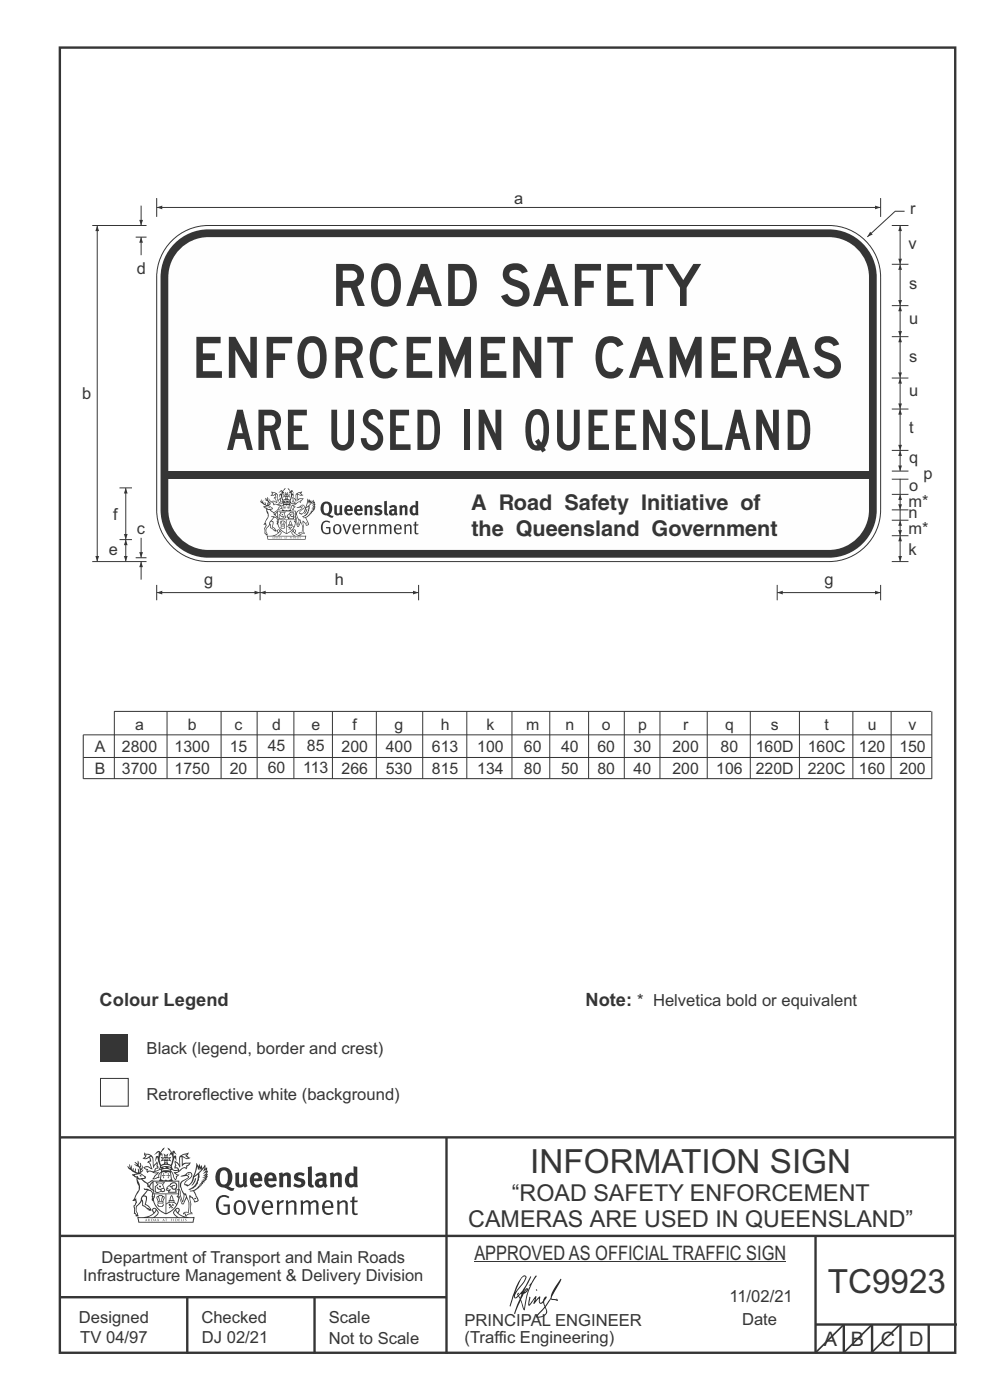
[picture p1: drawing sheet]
<svg xmlns="http://www.w3.org/2000/svg" width="210mm" height="297mm" viewBox="0 0 210 297" stroke-linecap="round" stroke-linejoin="round" font-family="sans-serif">
<path d="M12.7 10.1h189.9v276.9h-189.9z" fill="none" stroke="#373435" stroke-width=".51"/>
<path d="M21.3 219.4h5.9v5.9h-5.9z" fill-rule="evenodd" fill="#373435"/>
<path d="M21.3 228.8h5.9v5.9h-5.9z" fill-rule="evenodd" fill="#fefefe" stroke="#373435" stroke-width=".21"/>
<path d="M12.7 241.3h190M94.7 241.4v45.8M12.7 275.2h82M12.7 262.2h190.1M39.7 275.2v12M66.7 275.2v12M173 262.1v24.9M173 281h30M179 281v6M185 281v6M191 281v6M197 281v6" fill="none" stroke="#373435" stroke-width=".51"/>
<path d="M100.6 267.7h66.2" fill="none" stroke="#373435" stroke-width=".21"/>
<path d="M179 281l-6 6M185 281l-6 6" fill="none" stroke="#373435" stroke-width=".35"/>
<g fill="#373435">
<path d="M47 248.4a2.55 2.55 0 0 0 0 2.7l.3 .2a.81 .81 0 0 0 1-1v-.5a1.04 1.04 0 0 0-1.1-1.5zM46.3 248.1a1.82 1.82 0 0 1 2.1-.2 1.82 1.82 0 0 1 .9 1.8 2.29 2.29 0 0 1-.8 2l.7 .3h.5l-.2 .6a2.87 2.87 0 0 1-2-.7 2.12 2.12 0 0 1-1.7-3.1z" fill-rule="evenodd"/>
<path d="M49.9 248.9l.8-.2v2a.46 .46 0 0 0 .3 .6 .46 .46 0 0 0 .6-.3v-2.1l.7-.2v2.4l.2 .5-.5 .3-.3-.3a1.02 1.02 0 0 1-1.2 .3 1.02 1.02 0 0 1-.6-1.1z" fill-rule="evenodd"/>
<path d="M54 249.5l-.1 .5h.9a.49 .49 0 0 0-.2-.6 .49 .49 0 0 0-.6 .1zM53.4 249.1a1.34 1.34 0 0 1 1.6-.2 1.34 1.34 0 0 1 .6 1.5v.2h-1.7a.77 .77 0 0 0 .5 .8 .77 .77 0 0 0 .9-.4l.3 .5a1.59 1.59 0 0 1-2 .2 1.59 1.59 0 0 1-.5-2.1z" fill-rule="evenodd"/>
<path d="M57 249.5l-.1 .5h1a.49 .49 0 0 0-.2-.6 .49 .49 0 0 0-.7 .1zM56.4 249.1a1.34 1.34 0 0 1 1.6-.2 1.34 1.34 0 0 1 .7 1.5v.2h-1.8a.77 .77 0 0 0 .5 .8 .77 .77 0 0 0 .9-.4l.4 .5a1.59 1.59 0 0 1-2.1 .2 1.59 1.59 0 0 1-.5-2.1z" fill-rule="evenodd"/>
<path d="M59.2 248.9l.7-.2 .1 .4a.95 .95 0 0 1 1-.3 .95 .95 0 0 1 .7 .8v2.3h-.8v-2.3a.46 .46 0 0 0-.8 .1v2.2h-.8z" fill-rule="evenodd"/>
<path d="M62.6 249.1a1.75 1.75 0 0 1 2-.1l-.2 .5-.6-.2a.43 .43 0 0 0-.6 .3l.4 .3a1.04 1.04 0 0 1 1.2 1.1 1.04 1.04 0 0 1-1.4 1l-1.2-.4 .3-.6 1 .4 .4-.4a.88 .88 0 0 0-1-.5l-.4-.2-.1-.4z" fill-rule="evenodd"/>
<path d="M65.3 247.6l.8-.2 .1 3.8 .3 .2 .1 .4a.88 .88 0 0 1-1 0 .88 .88 0 0 1-.3-1z" fill-rule="evenodd"/>
<path d="M67.8 250.6a.43 .43 0 0 0-.1 .7 .43 .43 0 0 0 .7-.1v-.7zM66.8 249.1a1.7 1.7 0 0 1 2.4 .1v1.9l.3 .4-.4 .5-.5-.4a1.03 1.03 0 0 1-1.7-.1 1.03 1.03 0 0 1 .8-1.5h.7v-.4a.8 .8 0 0 0-1.2 .1z" fill-rule="evenodd"/>
<path d="M70 248.9l.7-.2 .1 .4a.95 .95 0 0 1 1-.3 .95 .95 0 0 1 .7 .8v2.3h-.8v-2.3a.46 .46 0 0 0-.8 .1v2.2h-.8z" fill-rule="evenodd"/>
<path d="M74.3 249.5a1.48 1.48 0 0 0 0 1.7h.5l.2-.1v-1.5l-.3-.2zM75 247.4l.8 .1 .1 4.4h-.7l-.1-.2a1.26 1.26 0 0 1-1.4 0 1.26 1.26 0 0 1-.5-1.3 1.29 1.29 0 0 1 .4-1.4 1.29 1.29 0 0 1 1.4-.1z" fill-rule="evenodd"/>
<path d="M46.4 253.9a1.72 1.72 0 0 1 2.3 0l-.3 .3a1.24 1.24 0 0 0-1.4-.2 1.24 1.24 0 0 0-.6 1.4 1.49 1.49 0 0 0 1.2 1.9l.7-.1v-1.3h-.8l-.1-.4h1.3v1.9a1.93 1.93 0 0 1-2.2 0 1.93 1.93 0 0 1-.7-2.2l.2-.8z" fill-rule="evenodd"/>
<path d="M50.4 255.1a1.65 1.65 0 0 0 .2 2.2 .99 .99 0 0 0 1-1.4 .78 .78 0 0 0-.4-.8 .78 .78 0 0 0-.8 0zM50 254.9a1.33 1.33 0 0 1 1.6-.1 1.33 1.33 0 0 1 .5 1.4 1.31 1.31 0 0 1-1.3 1.6 1.31 1.31 0 0 1-1.2-1.6v-.6z" fill-rule="evenodd"/>
<path d="M52.5 254.7l.4-.1 .9 2.6 .8-2.5h.5l-1.1 3h-.5z" fill-rule="evenodd"/>
<path d="M56.3 255.2l-.2 .7h1.3a.7 .7 0 0 0-.3-.8 .7 .7 0 0 0-.8 .1zM55.9 255a1.22 1.22 0 0 1 1.5-.2 1.22 1.22 0 0 1 .5 1.5h-1.8a.93 .93 0 0 0 .5 1 .93 .93 0 0 0 1.1-.2l.2 .3a1.43 1.43 0 0 1-1.8 .1 1.43 1.43 0 0 1-.6-1.7z" fill-rule="evenodd"/>
<path d="M58.7 254.7l.4-.1 .1 .5 .4-.4 .6-.1-.2 .5a.66 .66 0 0 0-.8 .7v1.9h-.4z" fill-rule="evenodd"/>
<path d="M60.6 254.7l.4-.1 .1 .5a.94 .94 0 0 1 1-.5 .94 .94 0 0 1 .8 .8v2.3h-.5l-.1-2.5a.81 .81 0 0 0-1.2 .3v2.2h-.4z" fill-rule="evenodd"/>
<path d="M63.7 254.7l.5-.1 .1 .5 .4-.3a.78 .78 0 0 1 1.1 .3 .9 .9 0 0 1 1-.5 .9 .9 0 0 1 .8 .8v2.3h-.5l-.1-2.5a.67 .67 0 0 0-1.1 .3v2.2h-.5v-2.4l-.4-.3-.7 .4v2.3h-.5z" fill-rule="evenodd"/>
<path d="M69 255.2l-.1 .7h1.3a.7 .7 0 0 0-.3-.8 .7 .7 0 0 0-.9 .1zM68.7 255a1.22 1.22 0 0 1 1.5-.2 1.22 1.22 0 0 1 .5 1.5h-1.8a.93 .93 0 0 0 .4 1 .93 .93 0 0 0 1.2-.2l.1 .3a1.44 1.44 0 0 1-1.7 .1 1.44 1.44 0 0 1-.6-1.7z" fill-rule="evenodd"/>
<path d="M71.4 254.7l.5-.1 .1 .5a.94 .94 0 0 1 1-.5 .94 .94 0 0 1 .8 .8v2.3h-.5l-.1-2.5a.81 .81 0 0 0-1.2 .3v2.2h-.4z" fill-rule="evenodd"/>
<path d="M74.7 253.9l.5-.1v.9h.7l-.1 .3h-.6v2.2l.1 .2h.5l.1 .3a.75 .75 0 0 1-1.2-.6v-2.1h-.4v-.3h.4z" fill-rule="evenodd"/>
<path d="M30.8 244.9l1.1 .3-.9 .5h-.4l.6-.5zM31.8 245.4h.2a2.44 2.44 0 0 1 .4 1.9l.1 .5 .7-1-.1 .6 .3 .3a.57 .57 0 0 0-.6 .7l-1-.1-.5 .2 .2-.5-.8-.3 .7-.1 .9 .5 .1-.1-.6-1.3-.2-.2h.5zM30.7 244.4l-.1 .5 .2 .4-.6 .4a1.04 1.04 0 0 0 1.4-.1l.2 .6-.3 .1-.2 .4a.94 .94 0 0 1 .8 1.1l-.2-.1a1.16 1.16 0 0 0-1.5-.1l.3 .4 .4 .2 .1 .5 .2 .1 .1-.2a.94 .94 0 0 1 1.1 .2l.8 .1-1.2 1.2a1.13 1.13 0 0 0 1.2-.2l.4-.1-.1-.4 .5-.8a.83 .83 0 0 0-.6 1.1l-.3-.1-.7 .4 1.1-1.4-.5 .1-.5-.1 1.3-.5-.1-.1-.9 .4v-.3l.2-.2 .3 .1 .1-.3-.2-.4v-.6l-.1-.4-.7 1v-.7a1.42 1.42 0 0 0-1.6-1.8z" fill-rule="evenodd"/>
<path d="M38.5 245.2l.5-.2 .7-.1-.6 .3 .8 .5h-.3zM38.3 245.5l.2-.1 .1 2a1.69 1.69 0 0 1 1.6-.6l-.8 .5 .1 .5a1.1 1.1 0 0 0-1.5 .6l-.1-.5-.2-.2h-.5l.3-.4-.3-.7a1.42 1.42 0 0 1 .8 1.1l.2-.1zM37.1 246.2l.1 1-.2 .3 .1 .4h.5l.1 .2a.96 .96 0 0 1-1.1-.1l-.1 .1a1.06 1.06 0 0 0 1.3 .2v.1a.72 .72 0 0 1-1 .2l.3 .5 .6 .2-.4 .2-.1 .6-.2-.3-.4-1.1-.4-.4 .4 .9a1.54 1.54 0 0 0 .7 1.2l.2-.3a.58 .58 0 0 1 .4-.8l.2-.1h-.3l-.5-.3 .9-.5a.93 .93 0 0 1 1.2-.5v.2l.2-.2 .1-.5a.99 .99 0 0 0 .7-.8l-1.3 .1-.3 .2-.1-1.4 .9 .4 .9-.3h-.4l-.5-.4 .4-.7-.6 .2a1.46 1.46 0 0 0-1.4 2.1v.4l-.2-.4z" fill-rule="evenodd"/>
<path d="M35.6 248.9l.2 .1-.1 .3 .4 .1h-.4v.6l-.1-.6h-.3l.3-.1z" fill-rule="evenodd"/>
<path d="M34.6 248.9l.2 .1v.3l.3 .1h-.3l-.1 .6v-.6h-.4l.4-.1z" fill-rule="evenodd"/>
<path d="M34.3 248.8a.57 .57 0 0 1 .9 .2 .57 .57 0 0 1 .9-.2l.2 1.4h-.2a.57 .57 0 0 1-.9 0 .69 .69 0 0 1-1.1 0zM34.2 248.1l-.3 2.1-.2 .4h3l-.2-.4-.3-2.1h-.2v.2l-.8-.1-.8 .1v-.2z" fill-rule="evenodd"/>
<path d="M34.2 252.4a.3 .3 0 0 0 .6 0 .3 .3 0 0 0-.6 0zM33.3 250.9l.3 .3-.3 .4a.79 .79 0 0 0 0 1.3l.8-.2-.1-.3a.55 .55 0 0 1-.7-.6l.1-.1 .2 .3 .3 .2 .8-.2-.4-.7 .4-.4-.7 .2zM33 250.7l1.1 .2 .9-.2-.4 .6 .4 1.2a.56 .56 0 0 1-.8 .3l-.2 .1a.73 .73 0 0 1-.9 .1 .73 .73 0 0 1-.3-1v-.4l.6-.4z" fill-rule="evenodd"/>
<path d="M35.6 251.8l.7-.4a.58 .58 0 0 1 1-.1 .58 .58 0 0 1-.4 .9l-.3-.3a.43 .43 0 0 1 .6-.4 .57 .57 0 0 0-.8 .2l-.2-.1-.3 .1 .4 .2a.55 .55 0 0 0 .9 .4v.5h-1.3l.3-.4-.1-.1-.6 .1 .2-.3-.2-.1zM35.4 251.8l-.1 .2a.39 .39 0 0 0 .2 .6h.3l-.2 .4h1.9l-.1-.8a.86 .86 0 0 0-.1-1.3 .86 .86 0 0 0-1.3 .4z" fill-rule="evenodd"/>
<path d="M36 254.8h.8v.2h-.8zM36.4 253.8l.2 .8h-.4zM36.4 253.5l-.3 .5-.1 .6h-.2v.4l-.7 .4 .2 .1a1.48 1.48 0 0 1 2.1 .2l.2-.1-.6-.5v-.5h-.2l-.1-.6z" fill-rule="evenodd"/>
<path d="M35.8 255.4l.4 .1 .1 .3 .3-.2-.2-.2a.38 .38 0 0 1 .5 .5l-.2-.2-.3 .2 .3 .2-.3 .3-.1-.4-.4 .4-.1-.2 .4-.3-.1-.1-.2 .1z" fill-rule="evenodd"/>
<path d="M34.5 254h.2v.2l-.2 .6h-.2zM33.6 255.3h.9v.2a.55 .55 0 0 1-.8 .4v-.2l-.2-.1zM33.4 254h.2l.2 .8h-.2zM33.6 255l.8-.1 .1 .2h-.8zM33.8 253.7h.5l-.2 1.1h-.1zM33.3 253.8l-.1 .3 .3 1.1a.48 .48 0 0 0-.1 .6 .48 .48 0 0 0 .5 .2h.5a.49 .49 0 0 0 .2-.8l.3-1.1-.1-.3a1.42 1.42 0 0 0-1.5 0z" fill-rule="evenodd"/>
<path d="M33.7 251.5l.4 .1 .1 .3h-.3z" fill-rule="evenodd"/>
<path d="M41.3 250.1l.3-.2-.2 .8-.6 .8h-.2l.5-.7z" fill-rule="evenodd"/>
<path d="M39.7 249l.3-.2 .5 .2a.88 .88 0 0 1-.6 1.1 1.22 1.22 0 0 0-.8 1.3l.5 .2a.72 .72 0 0 0 .9-.4l.5-.8 .2-.6 .8-.6v.2a2.85 2.85 0 0 1-2 2.9l.1 .1a2.13 2.13 0 0 0 1.9-1.5v-.3a2.01 2.01 0 0 0 .3-1.7l1.1-1.3-.4 1 .7-.5-.7 1 .8-.4-.8 .8 .7-.2-.9 .6 .8-.1-.8 .4h.7l-.8 .3 .3 .2h-.4l.2 .3h-.4l.2 .3h-.4l.1 .2h-.1a2.16 2.16 0 0 1-2 1.1l.1 .2 .4-.1a.76 .76 0 0 1 .7 .8l.5 1.2-.6 .2a1.45 1.45 0 0 0-1.1-1.3l.2 1.8-.1 1.8 .4 .3a1.07 1.07 0 0 0-1.2 .4v-.3l-.5-.2a.87 .87 0 0 1 1.1-.1v-.7a4.4 4.4 0 0 0-.6-3.1l-.1-.3h-.2a2.16 2.16 0 0 1-.7-2.2l.3-.4 1.2-.7a.55 .55 0 0 0-.4-.8zM37.8 252.4a.76 .76 0 0 1 .3 1.1l.6 1.6 .4-1.7 .2 .1a.61 .61 0 0 1-.1 .9l-.3 .8-.2 .1-.7-1.6-.3 .1a1.18 1.18 0 0 0 .1-1.4zM41.8 247.5l.2 .7 .3-.5v.6l.4-.5a1.9 1.9 0 0 1-1.2 1.4l-.3 .3zM38.2 249.6l1.4-.2 .2 .2v.3l-.5 .2a1.26 1.26 0 0 0-.9 1.9l.2 .7a1.84 1.84 0 0 1 .1 2.1l-.4-1.4a.96 .96 0 0 0-.4-1.2l-.4 .2a.78 .78 0 0 1 0 1.3l.1 .3h.4l.4 1.1a.38 .38 0 0 0 .2 .4 .38 .38 0 0 0 .4-.1l.6-1.2a2.94 2.94 0 0 1 .4 2.5l-.1 .4h-.8l-.3 .4v.2l.4-.1 .1 .4 .2 .1a1.02 1.02 0 0 1 1.3-.5v-.4l-.3-.1 .1-1.8-.3-1.3h.1a1.14 1.14 0 0 1 .8 1 .63 .63 0 0 0 .8-.2 .63 .63 0 0 0-.2-.9l-.6-1.2 .9-.6 .2-.4h.3l-.1-.2h.4l-.1-.3h.3l-.1-.3 .5-.1-.2-.2 .6-.4v-.2h-.2l.4-.5h-.3l.3-.5-.4 .1 .4-.5v-.3l-.3 .2 .2-.7-.1-.2-.4 .3v-.8l-.6 .8-.2-.8-.2 .5-.3-.7-.1 .6-.5-.8-.1 1.4-.6 1.8a1.81 1.81 0 0 1-1 1.5l-.6-.2a1.75 1.75 0 0 1 1.1-1.2 .75 .75 0 0 0 .1-1.3 .75 .75 0 0 0-1.2 .4z" fill-rule="evenodd"/>
<path d="M41.2 254.1h.3l.2 .2-.4 .1z" fill-rule="evenodd"/>
<path d="M29.4 258.4h11.6l-.1 .8h-11.4zM31.3 258.2l.5-.1a2.48 2.48 0 0 0 1.4-1.3l.3 .5-.5 .6-.5 .3zM32.5 256.6l.3-.2 .2 .1-.3 .7zM37.2 256.8a2.65 2.65 0 0 0 1.8 1.4h-1.1l-.5-.3-.5-.6zM37.4 256.5l.2-.1 .3 .2-.3 .6zM29.2 258.2l.1 1.2h11.8l.2-1.1-.2-.1a4.1 4.1 0 0 1-3.3-.9l.3-.4-.1-.6a1.06 1.06 0 0 0-1.3 1l.2 .4 .6 .5h-4.7l.3-.1a.84 .84 0 0 0 .6-.8 .84 .84 0 0 0-.5-.8l-.3-.2h-.5l-.1 .6 .3 .4a4.2 4.2 0 0 1-3.4 .9z" fill-rule="evenodd"/>
<path d="M31 258.7l.1 .2h-.2zM31 258.5l-.3 .6 .4-.2 .2 .2z" fill-rule="evenodd"/>
<path d="M31.3 258.6h.3v.4a.25 .25 0 0 0 .2-.1 .25 .25 0 0 0-.1-.3h.1a.29 .29 0 0 1 0 .4 .29 .29 0 0 1-.4 0 .29 .29 0 0 1 0-.4z" fill-rule="evenodd"/>
<path d="M32.2 258.6a.22 .22 0 0 1 .3 .2 .22 .22 0 0 1-.3 .2zM32 258.6l.1 .4a.33 .33 0 0 0 .4 0 .33 .33 0 0 0 0-.4 .33 .33 0 0 0-.5 0z" fill-rule="evenodd"/>
<path d="M32.9 258.7l.1 .2h-.2zM32.9 258.5l-.2 .6 .3-.2 .2 .2z" fill-rule="evenodd"/>
<path d="M33.3 258.6h.2l.1 .1 .2-.1-.2 .2 .2 .3-.3-.3-.1 .3h-.1l.2-.3z" fill-rule="evenodd"/>
<path d="M34.7 258.7l.1 .2h-.2zM34.7 258.5l-.3 .6 .4-.2 .2 .2z" fill-rule="evenodd"/>
<path d="M35 258.5h.5l-.2 .1v.5h-.2l.1-.5z" fill-rule="evenodd"/>
<path d="M36.2 258.6l.3-.1-.1 .1v.2h.1h-.1v.3h-.2z" fill-rule="evenodd"/>
<path d="M36.7 258.6h.2v.5h-.2z" fill-rule="evenodd"/>
<path d="M37.3 258.6a.22 .22 0 0 1 .3 .2 .22 .22 0 0 1-.3 .2zM37.1 258.6v.4a.33 .33 0 0 0 .5 0 .33 .33 0 0 0 0-.4 .33 .33 0 0 0-.5 0z" fill-rule="evenodd"/>
<path d="M37.8 258.6l.4-.1-.2 .1v.2h.1h-.1v.2l.2 .1h-.4z" fill-rule="evenodd"/>
<path d="M38.4 258.6h.2l-.1 .4 .2 .1h-.3z" fill-rule="evenodd"/>
<path d="M38.9 258.6h.2v.5h-.2z" fill-rule="evenodd"/>
<path d="M39.3 258.6h.2h-.1l.2 .3-.2 .2-.1-.1v-.1l.2 .1z" fill-rule="evenodd"/>
<path d="M34.2 247.4a1.51 1.51 0 0 1 2 .2 2.67 2.67 0 0 0-2.1 0zM35.7 247.6l.4 .1 .1 .3-.4-.1zM34.6 247.6h.5l.1 .2h-.4zM34 247.8l.3 .2h-.3zM34.9 246.9l.3-.2 .3 .2zM34.9 245.6l.2 .1v.3h-.2zM35 245.1l.2 .2 .2-.2-.1 .3h-.2zM35.1 246.3h.2l.1 .4-.2-.2-.2 .2zM35.3 245.7l.2-.1v.4h-.2zM34.4 245.7h.3l.1 .3-.4 .1 .2-.2zM35.7 245.7h.3l-.2 .2 .2 .2-.4-.1zM32.7 244.9l1-.5-.1 1-.2-.2-.3 .2-.3 1.1 .5-1 .3 .9a1.84 1.84 0 0 1 .2 1.7l.4 .1a2.48 2.48 0 0 1 2.2 0l.2-.2-.2-.7 .7-1.8 .4 .7-.2-1-.2-.1-.2 .3v-.9l.6 .4-.6-.8-.3 .1-.1 .4-.5-.9-.5-.3 .2 .5 .6 .5-.5 .8 .4-.4a2.06 2.06 0 0 1 0 2.3l-.5-.2-.2-.6 .1-.1 .8 .2-.4-.5 .4-.5-.7 .2-.2-.2 .2-.7-.5 .4-.5-.4 .2 .7-.2 .2-.7-.2 .4 .5-.4 .5 .8-.2 .1 .1-.2 .6-.5 .2a2.02 2.02 0 0 1 0-2.2l.3 .5-.1-.7-.3-.1 .8-1.2-.4 .3-.5 .8-.2-.3a.8 .8 0 0 0-.8 .5z" fill-rule="evenodd"/>
<path d="M29.2 250.1l.3 .1a.61 .61 0 0 1 .8 .4l.3 .2a.8 .8 0 0 1 .6 1l.4 .1 .5 .5a1 1 0 0 1 .5 1.1l-.1 .7v-.5h-.1a.96 .96 0 0 0-.8-1.3l-.2-.2h-.7l-.1-.1-.1 .1 .1 .3h.6l-1.2 1.3-.2 1-.4 .6a1.33 1.33 0 0 0-.5 1.8l.2 .5a1.26 1.26 0 0 1-.5-1.5l-.1-.3a1.56 1.56 0 0 0 .4-1.7l-.3 .2 .2-.5a3.2 3.2 0 0 0 .7-3zM30.4 253.9h.4a2.06 2.06 0 0 1-.1 1.6l.7 .5 .4 .4-.6-.1-.8-.6-.1-.9a.51 .51 0 0 1 .1-.9zM28.6 249.3a1.52 1.52 0 0 1 2.1 .5l-1.1 .2-.2-.1-.1-.4h-.5zM27.5 247v.8l-.3-.4h-.1a3.1 3.1 0 0 0 1.9 1.6l-1 .1 .5 .6 .5 .1 .1 1.1a1.84 1.84 0 0 1-.3 2.5l-.4 .9-.3 .4 .2 .1 .4-.1 .1 .4-.2 .5-.3 .2 .1 1.7h.2l.3 .5 .1 .1 .4-.1-.1-.5a1.3 1.3 0 0 1-.1-1.7l.9-1 .1 1.1 .6 .2 .5 .5 .1-.1 .2 .3h.5a1.85 1.85 0 0 0-1.2-1.4l.1-.3a1.39 1.39 0 0 0 0-1.4l-.5-.1 .5-.5a.66 .66 0 0 1 .9-.4 .66 .66 0 0 1 .3 .9l-.1 .4 .2-.1v.2l-.1 .3 .2 .5 .1-.3a2.24 2.24 0 0 0 .1-2.2 .73 .73 0 0 1-.7-.7 .73 .73 0 0 1 .6-.7v-.2a.94 .94 0 0 0-.9 .8 .48 .48 0 0 1-.1-.6 .48 .48 0 0 1 .5-.2l.5-.3a.51 .51 0 0 0-.8 .2l-.5 .2-1-.8h.6l.2-.5-1.2-.7 .5-.5v-.3l-.5 .4 .1-.2a.69 .69 0 0 0 .2-1v.4l-.2 .3v-1.1l-.3-.2 .1 .6-.1 .2-.4-1.3v.7l-.6-.4 .5 .7-.6-.2 .3 .3a1 1 0 0 1 .7 1.4l-.2-.8v.9l-.5-.2v-.8l-.2 .7-.2-.1-.1-.6-.2 .4-.2-.2 .1-.7-.2 .5z" fill-rule="evenodd"/>
<path d="M29.6 249.4l.2-.1 .3 .2z" fill-rule="evenodd"/>
<path d="M32.4 250.5h5.6v2l-.2-.1v-1.7h-5.2v2.5h5.2v-.8l.1 .2-.1 1.1v-.3h-2.5v4a4.1 4.1 0 0 0 2.6-3.6l.1-.1a4 4 0 0 1-2.8 3.9 4.2 4.2 0 0 1-2.8-4.7l.1 1.2 .1-.1a3.8 3.8 0 0 0 2.5 3.4v-4h-2.5l-.2-.9z" fill-rule="evenodd"/>
<circle cx="40" cy="249.1" r=".17"/>
</g>
<g fill="#252726">
<path d="M111.6 273.7l.2-.2-.5 .7zM110.4 274.5l.3 .1-.3 .7-.3-.4zM110.9 270.9l.5-.1a9.3 9.3 0 0 1-2 3.2l-.1 .2 1-2.5zM110.6 271a14.7 14.7 0 0 0-2.2 4.9l-.3 1.2 .1 .1 .8-2.4a.42 .42 0 0 0 .2 .7 .42 .42 0 0 0 .6-.3l.2-.2 .2 .6-1.1 3.1h.2l1.1-2.8 .6 1.9 .2 .2 .2-.5a13.5 13.5 0 0 1 2-6.2l.5-.5-.2-.2-1.6 2.1 .4-.1a14.9 14.9 0 0 0-1.3 5.1l-.4-1.2a1.39 1.39 0 0 1 .2-1.8l.1-.2a.92 .92 0 0 0 .8-1.2 .75 .75 0 0 0-.7 .7l-.2 .2 1.6-3.4h-.1l-.4 .7a10.5 10.5 0 0 1-2.2 3.2l.2-.4a.32 .32 0 0 0-.4 .2 .32 .32 0 0 0 .1 .4l-.5 .4a3.2 3.2 0 0 1 1.1-2.3l.5-.6a2.49 2.49 0 0 0 .7-1.6l-.3-.2z" fill-rule="evenodd"/>
<path d="M115.6 277.5a1.15 1.15 0 0 1 .1 1.3 1.15 1.15 0 0 1-1.2 .5h-.5zM112.3 275.1l-.3 1.7 .3 .2 1.2-1.5-.3 1.1 1.1-1.2a.94 .94 0 0 0 .4 1.2l.5-.3 .3 .9-1.2 1.3a.98 .98 0 0 0-.5 1 1.9 1.9 0 0 0 2.3-1.3l-.1-.3a1.02 1.02 0 0 1 .3-1.4l.5-.9 1.5 .3-.2-.5v.3l-1.1-.2v-.2l2-3.6 .1-.3-.1-.1-1.8 2.7a6.6 6.6 0 0 1-1.5 3l-.2-.2a1.01 1.01 0 0 1 .4-1.4l.1-.2-.3-.2-.3 .5-.2 .5-.5 .4-.2-.4 .1-.9-.2-.1-.8 .9 .2-.9h-.1l-1.4 1.7 .2-1.4v-.1z" fill-rule="evenodd"/>
<path d="M113.7 273.5l.3 .3h-.3z" fill-rule="evenodd"/>
</g>
<path d="M190.9 281l-6 6" fill="none" stroke="#373435" stroke-width=".35"/>
<path d="M189.2 47.8h3.5M189.2 99.9h3.5M189.2 95.6h3.5M189.2 80.2h3.5M189.2 86.8h3.5M189.2 119.1h3.5M189.2 113.7h3.5M189.2 110.4h3.5M189.2 108.2h3.5M189.2 104.9h3.5M189.2 101.7h3.5M190.9 113.7v5.4" fill="none" stroke="#373435" stroke-width=".21"/>
<g fill="#373435">
<path d="M190.9 113.7l.4 1.1h-.8z"/>
<path d="M190.5 118h.8l-.4 1.1z"/>
</g>
<path d="M190.9 110.4v3.3" fill="none" stroke="#373435" stroke-width=".21"/>
<g fill="#373435">
<path d="M190.9 110.4l.4 1.1h-.8z"/>
<path d="M190.5 112.5h.8l-.4 1.2z"/>
</g>
<path d="M190.9 104.9v3.3" fill="none" stroke="#373435" stroke-width=".21"/>
<g fill="#373435">
<path d="M190.9 104.9l.4 1.2h-.8z"/>
<path d="M190.5 107h.8l-.4 1.2z"/>
</g>
<path d="M190.9 95.6v4.3" fill="none" stroke="#373435" stroke-width=".21"/>
<g fill="#373435">
<path d="M190.9 95.6l.4 1.1h-.8z"/>
<path d="M190.5 98.8h.8l-.4 1.1z"/>
</g>
<path d="M190.9 86.8v8.8" fill="none" stroke="#373435" stroke-width=".21"/>
<g fill="#373435">
<path d="M190.9 86.8l.4 1.2h-.8z"/>
<path d="M190.5 94.4h.8l-.4 1.2z"/>
</g>
<path d="M190.9 71.4v8.8" fill="none" stroke="#373435" stroke-width=".21"/>
<g fill="#373435">
<path d="M190.9 71.4l.4 1.2h-.8z"/>
<path d="M190.5 79h.8l-.4 1.2z"/>
</g>
<path d="M190.9 80.2v6.6" fill="none" stroke="#373435" stroke-width=".21"/>
<g fill="#373435">
<path d="M190.9 80.2l.4 1.2h-.8z"/>
<path d="M190.5 85.6h.8l-.4 1.2z"/>
</g>
<path d="M190.9 47.8v8.3" fill="none" stroke="#373435" stroke-width=".21"/>
<g fill="#373435">
<path d="M190.9 47.8l.4 1.2h-.8z"/>
<path d="M190.5 54.9h.8l-.4 1.2z"/>
</g>
<path d="M19.6 47.8h11.5M28.8 50.3h2.3M29.9 50.3v3.8M186.8 42v4M19.6 119.1h11.5M25.4 114.5h2.6M25.4 103.5h2.6M190.9 101.6v3.3M190.9 108.2v2.2M33.2 124.1v3.2M55.2 124.1v3.2M88.8 124.1v3.2" fill="none" stroke="#373435" stroke-width=".21"/>
<path d="M29.9 50.3l.4 1.2h-.8z" fill="#373435"/>
<path d="M26.7 114.5v4.6" fill="none" stroke="#373435" stroke-width=".21"/>
<g fill="#373435">
<path d="M26.7 114.5l.4 1.2h-.8z"/>
<path d="M26.3 118h.8l-.4 1.1z"/>
</g>
<path d="M26.7 103.5v11" fill="none" stroke="#373435" stroke-width=".21"/>
<g fill="#373435">
<path d="M26.7 103.5l.4 1.2h-.8z"/>
<path d="M26.3 113.3h.8l-.4 1.2z"/>
</g>
<path d="M20.6 47.8v71.3" fill="none" stroke="#373435" stroke-width=".21"/>
<g fill="#373435">
<path d="M20.6 47.8l.4 1.2h-.8z"/>
<path d="M20.2 118h.8l-.4 1.1z"/>
</g>
<path d="M33.2 125.7h22" fill="none" stroke="#373435" stroke-width=".21"/>
<g fill="#373435">
<path d="M54 125.3l1.2 .4-1.2 .4z"/>
<path d="M33.2 125.7l1.2-.4v.8z"/>
</g>
<path d="M55.2 125.7h33.6" fill="none" stroke="#373435" stroke-width=".21"/>
<g fill="#373435">
<path d="M87.6 125.3l1.2 .4-1.2 .4z"/>
<path d="M55.2 125.7l1.2-.4v.8z"/>
</g>
<path d="M191.9 44.8h-2l-5.9 5.5" fill="none" stroke="#373435" stroke-width=".21"/>
<path d="M184.6 49.2l.5 .5-1.1 .6z" fill="#373435"/>
<path d="M29.9 43.6v4.2" fill="none" stroke="#373435" stroke-width=".21"/>
<path d="M29.5 46.7h.8l-.4 1.1z" fill="#373435"/>
<path d="M28.8 118.3h2.3M29.9 119.1v3.9" fill="none" stroke="#373435" stroke-width=".21"/>
<path d="M29.9 119.1l.4 1.2h-.8z" fill="#373435"/>
<path d="M29.9 114.1v4.2" fill="none" stroke="#373435" stroke-width=".21"/>
<path d="M29.5 117.1h.8l-.4 1.2z" fill="#373435"/>
<path d="M164.9 124.1v3.2M164.9 125.7h21.9M186.8 124.1v3.2" fill="none" stroke="#373435" stroke-width=".21"/>
<g fill="#373435">
<path d="M185.6 125.3l1.2 .4-1.2 .4z"/>
<path d="M164.9 125.7l1.1-.4v.8z"/>
</g>
<path d="M190.9 56.1v8.7M189.2 71.4h3.5M189.2 64.8h3.5" fill="none" stroke="#373435" stroke-width=".21"/>
<g fill="#373435">
<path d="M190.9 56.1l.4 1.1h-.8z"/>
<path d="M190.5 63.7h.8l-.4 1.1z"/>
</g>
<path d="M190.9 64.8v6.6" fill="none" stroke="#373435" stroke-width=".21"/>
<g fill="#373435">
<path d="M190.9 64.8l.4 1.2h-.8z"/>
<path d="M190.5 70.2h.8l-.4 1.2z"/>
</g>
<path d="M189.2 56.1h3.5" fill="none" stroke="#373435" stroke-width=".21"/>
<path d="M37.5 51.2a10.1 10.1 0 0 1 6.7-2.5h131.6a10.2 10.2 0 0 1 10.2 10.1v49.4a10.2 10.2 0 0 1-10.2 10.1h-131.6a10.2 10.2 0 0 1-10.1-10.1v-49.4a10.1 10.1 0 0 1 3.4-7.6z" fill-rule="evenodd" fill="#373435"/>
<path d="M36.5 51.1a10.9 10.9 0 0 1 7.7-3.3h131.6a11 11 0 0 1 11 11v49.4a11 11 0 0 1-11 10.9h-131.6a11 11 0 0 1-11-10.9v-49.4a10.9 10.9 0 0 1 3.3-7.7z" fill="none" stroke="#373435" stroke-width=".21"/>
<path d="M38.2 52.8a8.5 8.5 0 0 1 6-2.5h131.6a8.5 8.5 0 0 1 8.5 8.5v49.4a8.5 8.5 0 0 1-8.5 8.5h-131.6a8.5 8.5 0 0 1-8.5-8.5v-49.4a8.5 8.5 0 0 1 2.5-6z" fill-rule="evenodd" fill="#fefefe"/>
<path d="M35.3 99.9h149.4v1.7h-149.4z" fill-rule="evenodd" fill="#373435"/>
<path d="M33.2 42v4M33.2 44h153.6" fill="none" stroke="#373435" stroke-width=".21"/>
<g fill="#373435">
<path d="M185.6 43.6l1.2 .4-1.2 .4z"/>
<path d="M33.2 44l1.2-.4v.8z"/>
<path d="M68.9 107a1.58 1.58 0 0 0 .1 1.9l.5-.1a1.59 1.59 0 0 0 0-1.9zM68.4 106.7a1.31 1.31 0 0 1 1.6 0 1.31 1.31 0 0 1 .4 1.6l-.5 .9 .9 .2-.2 .4h-.4l-.7-.4a1.58 1.58 0 0 1-1.5-.9 1.58 1.58 0 0 1 .4-1.8z" fill-rule="evenodd"/>
<path d="M70.9 107.2l.6-.1v1.6l.2 .2 .3-.2v-1.5l.6-.1 .1 2-.4 .3-.2-.2a.71 .71 0 0 1-.8 .1 .71 .71 0 0 1-.4-.7z" fill-rule="evenodd"/>
<path d="M73.8 107.6l-.2 .4h.7l-.2-.4zM73.3 107.4a.94 .94 0 0 1 1.2-.1 .94 .94 0 0 1 .3 1.1h-1.2l.1 .3a.59 .59 0 0 0 .9 0l.2 .4a1.12 1.12 0 0 1-1.6-.1 1.12 1.12 0 0 1 .1-1.6z" fill-rule="evenodd"/>
<path d="M75.9 107.6l-.2 .4h.7l-.2-.4zM75.4 107.4a.94 .94 0 0 1 1.2-.1 .94 .94 0 0 1 .3 1.1h-1.2l.1 .3a.59 .59 0 0 0 .9 0l.2 .4a1.12 1.12 0 0 1-1.6-.1 1.12 1.12 0 0 1 .1-1.6z" fill-rule="evenodd"/>
<path d="M77.3 107.3l.4-.2 .1 .3a.66 .66 0 0 1 .7-.2 .66 .66 0 0 1 .5 .6v1.5h-.5l-.1-1.6-.1-.1-.4 .2v1.5h-.6z" fill-rule="evenodd"/>
<path d="M79.7 107.3l.6-.2 .7 .2-.2 .4-.7-.1v.3a.78 .78 0 0 1 .9 .3 .78 .78 0 0 1-.1 1l-.7 .2-.9-.3 .2-.4 .7 .3 .3-.2v-.2a1.06 1.06 0 0 1-1.1-.8z" fill-rule="evenodd"/>
<path d="M81.5 106.4l.5-.2 .1 2.6 .3 .5a.6 .6 0 0 1-.7-.1 .6 .6 0 0 1-.2-.6z" fill-rule="evenodd"/>
<path d="M83.1 108.5l.1 .4 .4-.1v-.4zM82.5 107.4a1.08 1.08 0 0 1 1.7 .2v1.2l.2 .3-.3 .3-.3-.2a.7 .7 0 0 1-1.2-.1 .7 .7 0 0 1 .5-1.1h.5v-.3l-.2-.1-.6 .2z" fill-rule="evenodd"/>
<path d="M84.7 107.3l.5-.2 .1 .3a.66 .66 0 0 1 .7-.2 .66 .66 0 0 1 .4 .6v1.5h-.5v-1.6l-.2-.1-.4 .2v1.5h-.5z" fill-rule="evenodd"/>
<path d="M87.7 107.7l-.2 .9 .4 .3 .3-.2v-1zM88.1 106.2l.6 .1 .1 3h-.5l-.1-.1a.94 .94 0 0 1-1.1-.1 .94 .94 0 0 1-.2-1.2 .83 .83 0 0 1 1.3-.6z" fill-rule="evenodd"/>
<path d="M68.5 110.7l.5-.2h.5l.5 .2-.1 .2a.9 .9 0 0 0-1.1 0 .9 .9 0 0 0-.4 1 .92 .92 0 0 0 .4 1 .92 .92 0 0 0 1 .1v-.9h-.6l-.1-.3h1v1.3a1.34 1.34 0 0 1-1.6 0 1.34 1.34 0 0 1-.4-1.6z" fill-rule="evenodd"/>
<path d="M71.2 111.6a1 1 0 0 0 .4 1.5 .91 .91 0 0 0 .5-.8 .91 .91 0 0 0-.6-.9zM70.9 111.5a.91 .91 0 0 1 1.1-.2 .91 .91 0 0 1 .4 1 .9 .9 0 0 1-.9 1.1 .9 .9 0 0 1-.8-1.1z" fill-rule="evenodd"/>
<path d="M72.7 111.3l.3-.1 .6 1.8 .5-1.8h.4l-.8 2.1h-.3z" fill-rule="evenodd"/>
<path d="M75.4 111.5l-.3 .6h1l-.2-.6zM75 111.5a.84 .84 0 0 1 1.1-.2 .84 .84 0 0 1 .3 1h-1.3a.64 .64 0 0 0 .4 .7 .64 .64 0 0 0 .7-.1l.2 .2a1.03 1.03 0 0 1-1.4 0 1.03 1.03 0 0 1-.1-1.4z" fill-rule="evenodd"/>
<path d="M76.9 111.3l.3-.1 .1 .3 .4-.3h.3l-.1 .4-.6 .2v1.5h-.3z" fill-rule="evenodd"/>
<path d="M78.2 111.3l.3-.1 .1 .3a.64 .64 0 0 1 .7-.3 .64 .64 0 0 1 .5 .5v1.6h-.3v-1.6l-.3-.2-.6 .3v1.5h-.3z" fill-rule="evenodd"/>
<path d="M80.4 111.3l.3-.1 .1 .3 .1-.1a.56 .56 0 0 1 1 .1 .62 .62 0 0 1 .6-.3 .62 .62 0 0 1 .5 .5v1.6h-.3v-1.5l-.3-.3-.5 .3v1.5h-.3v-1.6l-.3-.2-.5 .3v1.5h-.3z" fill-rule="evenodd"/>
<path d="M84.1 111.5l-.2 .6h1l-.2-.6zM83.8 111.5a.84 .84 0 0 1 1.1-.2 .84 .84 0 0 1 .3 1h-1.3a.64 .64 0 0 0 .4 .7 .64 .64 0 0 0 .7-.1l.2 .2a1.03 1.03 0 0 1-1.4 0 1.03 1.03 0 0 1-.1-1.4z" fill-rule="evenodd"/>
<path d="M85.7 111.3l.3-.1 .1 .3a.64 .64 0 0 1 .7-.3 .64 .64 0 0 1 .5 .5v1.6h-.3v-1.6l-.3-.2-.6 .3v1.5h-.3z" fill-rule="evenodd"/>
<path d="M88 110.7l.3-.1v.6h.5l-.1 .3h-.4v1.5l.4 .1 .1 .2h-.2h-.5l-.1-.2-.1-1.6h-.2v-.3h.2z" fill-rule="evenodd"/>
<path d="M57.7 104.5l.8 .2-.9 .4 .4-.4zM58.4 104.9h.2l.2 .2 .2 1.4 .4-.7v.4l.1 .2-.2 .1-.2 .5-.7-.1-.3 .1 .1-.4-.5-.1 .4-.1 .7 .3-.5-1.1h.3zM57.7 104.2l-.1 .2 .2 .4-.5 .3a.72 .72 0 0 0 1-.1l.1 .4-.2 .1-.1 .3h.2l.3 .7-.5-.3-.6 .2 .1 .2a.4 .4 0 0 1 .4 .5l.2 .1 .2-.2 .6 .2h.5l-.8 .9h.4l.7-.2v-.3l.3-.5a.57 .57 0 0 0-.4 .7h-.2l-.5 .2 .8-.9h-.8l.9-.4-.7 .2 .1-.3h.3l.1-.2-.1-.5-.2-.4-.4 .7v-.5a1.1 1.1 0 0 0-1.3-1.4z" fill-rule="evenodd"/>
<path d="M63.1 104.8l.8-.3-.4 .2 .5 .4zM62.9 104.9h.2l.1 1.4a.92 .92 0 0 1 1-.5l-.5 .4v.3l-.3-.1-.7 .5-.2-.5h-.3l.1-.3-.1-.4 .3 .2 .2 .5 .2-.1zM62.1 105.4v1.2h.3l.1 .1h-.8l.4 .2h.5l-.3 .2h-.4l.6 .5h-.3v.5l-.4-.8-.4-.4 .8 1.4 .2-.5 .3-.4-.5-.1 1.2-.8 .3 .2 .1-.1 .1-.3 .4-.4 .1-.2-1.2 .2v-1l.5 .3 .7-.2-.6-.3 .3-.5-.3 .1a1.04 1.04 0 0 0-1.1 1.4v.4z" fill-rule="evenodd"/>
<path d="M61.1 107.3h.1l-.1 .3h.3h-.3v.4v-.4h-.2h.2z" fill-rule="evenodd"/>
<path d="M60.4 107.3h.1v.3h.2h-.2l-.1 .4v-.4h-.2h.2z" fill-rule="evenodd"/>
<path d="M60.2 107.2l.4-.1 .2 .2 .1-.2 .5 .1 .1 .9-.4 .2-.3-.2-.3 .2-.5-.2zM60.1 106.7l-.3 1.7h2l-.3-1.7h-.2l.1 .2h-1.2v-.2z" fill-rule="evenodd"/>
<path d="M60.1 109.6l.1 .3 .3-.1-.1-.3zM59.5 108.7l.2 .2-.4 .3v.7l.3 .1 .4-.1-.6-.6 .1-.1 .4 .3 .5-.1-.2-.5 .3-.2zM59.2 108.5l.7 .1 .7-.1-.3 .4 .2 .4a.38 .38 0 0 1 .1 .6 .38 .38 0 0 1-.5 .1l-.7 .1-.2-.1v-.9l.3-.2z" fill-rule="evenodd"/>
<path d="M61.1 109.2l.4-.2a.38 .38 0 0 1 .5-.3 .38 .38 0 0 1 .3 .5 .38 .38 0 0 1-.5 .2v-.2l.3-.1-.1-.1-.7 .2 .3 .1 .1 .3h.5v.4h-.9l.2-.3-.1-.1-.4 .1 .2-.2-.2-.1zM61 109.1l-.2 .6 .4 .1-.1 .3h1.2v-.6a.58 .58 0 0 0-.1-.9 .58 .58 0 0 0-.8 .3z" fill-rule="evenodd"/>
<path d="M61.3 111.3h.6v.2l-.6-.1zM61.6 110.6l.2 .6h-.4zM61.6 110.4l-.3 .8h-.1v.3l-.5 .2 .1 .1 .2-.1a.99 .99 0 0 1 1.3 .2l.1-.1-.4-.3v-.3h-.1z" fill-rule="evenodd"/>
<path d="M61.2 111.7l.3 .1v.2l.2-.2-.1-.1 .3 .1v.3l-.1-.2-.2 .2 .2 .1-.2 .2-.1-.2-.2 .2-.1-.1 .3-.2h-.2z" fill-rule="evenodd"/>
<path d="M60.3 110.8l.1 .1-.1 .4h-.2zM59.7 111.6l.4 .1a.2 .2 0 0 1 .2 .2 .2 .2 0 0 1-.2 .2l-.4-.1-.1-.1zM59.5 110.8h.2l.1 .5h-.1zM59.7 111.4l.6 .1zM59.8 110.6h.4l-.2 .7h-.1zM59.4 110.7l.2 .8a.52 .52 0 0 0 .2 .7 .52 .52 0 0 0 .7-.2l-.1-.6 .2-.5a.52 .52 0 0 0-.4-.4 .52 .52 0 0 0-.5 .1z" fill-rule="evenodd"/>
<path d="M59.7 109.1h.3l.1 .2h-.3z" fill-rule="evenodd"/>
<path d="M65 108.1l.2-.2-.2 .7-.4 .4h-.1z" fill-rule="evenodd"/>
<path d="M63.9 107.3h.5a.62 .62 0 0 1-.5 .9l-.4 .5v.3l.4 .2 .1-.1a1.51 1.51 0 0 0 .9-1.2l.5-.4v.2a1.99 1.99 0 0 1-1.3 1.9 1.28 1.28 0 0 0 1.4-.9l.1-.5a1.97 1.97 0 0 1 .8-1.8l-.3 .7 .5-.4-.5 .7 .6-.3-.6 .6 .5-.1-.6 .4 .6-.1-.6 .3h.5l-.6 .2 .2 .1h-.2l.1 .2h-.2l.1 .2h-.3l.1 .2h-.1a1.45 1.45 0 0 1-1.4 .7l.4 .1a.91 .91 0 0 1 .6 .9l.2 .4-.4 .2-.3-.7-.5-.2 .1 1.2v1.3l.2 .1h-.4l-.4 .3v-.2l-.3-.1h.7a3.3 3.3 0 0 0-.9-3.4l-.1-.3a.89 .89 0 0 1 .7-1.3l.4-.3zM62.6 109.7l.2 .2v.5l.4 1.1 .3-1.1h.1a.49 .49 0 0 1-.1 .8l-.2 .4h-.2l-.4-1.1-.2 .2 .2-.6zM65.3 106.3l.2 .5 .1-.3 .1 .4 .2-.4v.3l-1 .9zM62.9 107.7l.9-.1 .2 .2-.3 .3a1.03 1.03 0 0 0-.7 1.6l.3 .6-.1 1-.3-1.6-.3-.2-.2 .2 .2 .4-.3 .5 .1 .2h.3l.4 .9h.3l.4-.8a2.27 2.27 0 0 1 .2 2h-.4l-.3 .2v.2h.3l.2 .3a.73 .73 0 0 1 .8-.3v-.2a.59 .59 0 0 1-.2-.8l-.1-1.5h.3l.1 .2a.49 .49 0 0 0 .7 .4l.1-.4-.6-1.1 .7-.5 .2-.4h.2v-.1l.2-.1-.1-.2h.4l-.2-.2 .5-.4h-.2l.3-.3h-.2l.2-.4-.3 .1 .3-.5-.2 .1 .1-.5v-.1l-.3 .2v-.6l-.4 .6-.2-.5-.1 .3-.2-.5-.1 .4-.3-.6-.2 1.2-.3 .8a1.13 1.13 0 0 1-.8 1.2h-.3v-.2l.6-.6a.6 .6 0 0 0 .2-1h-.5l-.3 .3z" fill-rule="evenodd"/>
<path d="M64.9 110.9l.3 .1h-.3z" fill-rule="evenodd"/>
<path d="M56.8 113.8h8l-.1 .5h-7.8zM58.1 113.7a1.93 1.93 0 0 0 1.3-1l.2 .4-.3 .3-.4 .3zM58.9 112.5h.3l-.1 .4zM62.2 112.7a1.93 1.93 0 0 0 1.2 1h-.8l-.4-.3-.2-.3zM62.3 112.5h.3l-.1 .4zM56.6 113.6l.1 .9h8.1l.1-.8-.1-.1a2.78 2.78 0 0 1-2.2-.5l.2-.4-.2-.4a.69 .69 0 0 0-.8 .6 .69 .69 0 0 0 .6 .8h-3.2a.64 .64 0 0 0 .5-.8 .64 .64 0 0 0-.9-.4l.2 .6a2.9 2.9 0 0 1-2.4 .5z" fill-rule="evenodd"/>
<path d="M57.9 114v.1h-.1zM57.9 113.9l-.2 .3h.4z" fill-rule="evenodd"/>
<path d="M58.1 113.9h.2v.3l.2-.3a.2 .2 0 0 1 0 .3 .2 .2 0 0 1-.3 0 .2 .2 0 0 1 0-.3z" fill-rule="evenodd"/>
<path d="M58.7 113.9l.2 .1-.1 .2h-.1zM58.6 113.9v.3a.22 .22 0 0 0 .3 0 .22 .22 0 0 0 0-.3 .22 .22 0 0 0-.3 0z" fill-rule="evenodd"/>
<path d="M59.2 114l.1 .1h-.1zM59.2 113.9l-.2 .3h.4z" fill-rule="evenodd"/>
<path d="M59.5 113.9l.1 .1 .2-.1-.1 .2 .1 .1-.2-.1-.1 .1 .1-.1z" fill-rule="evenodd"/>
<path d="M60.4 114l.1 .1h-.1zM60.4 113.9l-.2 .3h.4z" fill-rule="evenodd"/>
<path d="M60.7 113.9h.3h-.2l.1 .3h-.2l.1-.3z" fill-rule="evenodd"/>
<path d="M61.5 113.9h.2h-.1v.3h-.1z" fill-rule="evenodd"/>
<path d="M61.8 113.9h.2v.3h-.2z" fill-rule="evenodd"/>
<path d="M62.2 113.9l.2 .1-.1 .2h-.1zM62.1 113.9v.3a.22 .22 0 0 0 .3 0 .22 .22 0 0 0 0-.3 .22 .22 0 0 0-.3 0z" fill-rule="evenodd"/>
<path d="M62.6 113.9h.2h-.1l.1 .4-.2-.1z" fill-rule="evenodd"/>
<path d="M63 113.9h.1v.3h.1h-.2z" fill-rule="evenodd"/>
<path d="M63.3 113.9h.1v.3h-.1z" fill-rule="evenodd"/>
<path d="M63.6 113.9h.2l-.2 .1 .1 .3z" fill-rule="evenodd"/>
<path d="M60.1 106.2a1.01 1.01 0 0 1 1.4 .2l-.7-.2-.7 .2zM61.1 106.4l.3 .1 .1 .1zM60.4 106.4l.3-.1 .1 .2zM60 106.5l.1 .1-.1 .1zM60.6 105.9l.2-.2 .2 .2zM60.6 105h.1v.3h-.1zM60.6 104.6l.2 .2 .1-.2v.3h-.2zM60.7 105.5h.2v.2l-.1-.1-.2 .1zM60.8 105h.2v.3h-.2zM60.2 105l.3 .3-.3 .1 .2-.2zM61.1 105.1l.2-.1-.1 .2 .1 .2-.2-.1zM59.1 104.5l.6-.3v.6h-.4l-.2 .8 .4-.7 .4 1.3-.1 .5 .3 .1a1.86 1.86 0 0 1 1.5 0l.2-.2-.2-.4 .5-1.2 .3 .4-.2-.7-.3 .1v-.6l.5 .3-.4-.5h-.2l-.1 .3-.4-.6-.3-.2 .5 .7-.3 .5 .3-.2a1.31 1.31 0 0 1 0 1.5l-.4-.1-.1-.4h.6l-.3-.3 .3-.4-.5 .2-.1-.1 .1-.5-.3 .2-.4-.2 .2 .5-.2 .1-.4-.2 .2 .4-.2 .3h.6l-.1 .4-.4 .1a1.33 1.33 0 0 1 0-1.5l.2 .4-.1-.5-.2-.1 .6-.8-.3 .2-.4 .5-.2-.2z" fill-rule="evenodd"/>
<path d="M56.7 108.1a2.18 2.18 0 0 1 1.4 1v.2a1.29 1.29 0 0 1 .9 1.2l-.1 .4v-.3a1.02 1.02 0 0 0-1.4-1.1l.1 .2h.4a3.4 3.4 0 0 0-1.1 1.9 1.24 1.24 0 0 0-.3 1.7h-.1a.72 .72 0 0 1-.2-.9l-.1-.3a1.07 1.07 0 0 0 .2-1.2l-.1 .1 .1-.4a1.96 1.96 0 0 0 .3-2.5zM57.5 110.7h.2a.74 .74 0 0 1 0 1l.1 .2a.54 .54 0 0 1 .5 .6l-.2-.2a.84 .84 0 0 1-.7-1l-.1-.2zM56.2 107.5a.96 .96 0 0 1 1.5 .5h-.8l-.2-.4-.3 .1zM55.2 106.2a1.69 1.69 0 0 0 1.3 1.1l-.7 .1 .4 .4 .3 .1v.6a1.5 1.5 0 0 1-.2 2l-.4 .7h.4l.1 .3-.4 .5 .1 1.2h.2l.1 .4 .4-.1-.1-.2a1.2 1.2 0 0 1 .4-1.7l.1-.3 .1 .1a1.05 1.05 0 0 0 .8 1.1l.3 .2 .3-.1-.3-.5-.6-.3 .2-1.2-.4-.1 .5-.7 .4 .1 .2 .3v.8l.1 .4a1.4 1.4 0 0 0 0-1.8l-.2-.2a.52 .52 0 0 1 .3-.7v-.2l-.2 .1-.4 .5a.47 .47 0 0 1 .1-.5 .47 .47 0 0 1 .5-.2l-.1-.1a.89 .89 0 0 1-1.5-.2h.5l.1-.4-.8-.4 .3-.5v-.1l-.3 .3 .3-.8-.1-.1-.2 .5 .1-.6-.2-.3-.1 .6-.2-.9v.5l-.5-.3 .4 .5-.4-.1a1.12 1.12 0 0 1 .7 1.2l-.2-.6v.6l-.3-.2v-.5l-.2 .5-.2-.5-.1 .3-.1-.7-.1 .4-.2-.6v.6z" fill-rule="evenodd"/>
<path d="M56.9 107.6l.2-.1 .2 .2z" fill-rule="evenodd"/>
<path d="M58.8 108.3h3.9v1.5l-.1-.1v-1.2h-3.6v1.7h3.6v-.5l.1 .1-.1 .8v-.3h-1.8v2.8a2.82 2.82 0 0 0 1.9-2.5 2.77 2.77 0 0 1-1.9 2.7 2.88 2.88 0 0 1-2-3.3l.2 .8a2.61 2.61 0 0 0 1.7 2.3v-2.8h-1.7l-.2-.5z" fill-rule="evenodd"/>
<circle cx="64.1" cy="107.4" r=".11"/>
</g>
<g fill="none" stroke="#373435" stroke-width=".21">
<path d="M24.2 150.9h173.4M24.3 150.9v14.3M35.4 150.9v14.3M46.9 150.9v14.3M54.5 150.9v14.3M62.3 150.9v14.3M70.5 150.9v14.3M79.8 150.9v14.3M89.7 150.9v14.3M99 150.9v14.3M108.6 150.9v14.3M116.6 150.9v14.3"/>
<path d="M124.9 150.9v14.3M132.4 150.9v14.3M140 150.9v14.3M150 150.9v14.3M159.2 150.9v14.3M169.6 150.9v14.3M180.9 150.9v14.3M189 150.9v14.3M197.7 150.9v14.3M197.7 155.9h-180v9.3h180M17.7 160.7h180"/>
</g>
<text font-size="12.4" fill="#373435" x="70.2" y="64.9">ROAD SAFETY</text>
<text font-size="12.1" fill="#373435" x="40.6" y="80.2">ENFORCEMENT CAMERAS</text>
<text font-size="11.9" fill="#373435" x="47.9" y="95.5">ARE USED IN QUEENSLAND</text>
<g font-size="7.1" fill="#373435">
<text x="112.5" y="248.8">INFORMATION SIGN</text>
<text x="175.6" y="274.2">TC9923</text>
</g>
<g font-size="4.9" fill="#373435">
<text x="108.6" y="254.7">“ROAD SAFETY ENFORCEMENT</text>
<text x="99.3" y="260.3">CAMERAS ARE USED IN QUEENSLAND”</text>
</g>
<g font-size="4.6" fill="#373435">
<text x="99.9" y="108.2">A Road Safety Initiative of</text>
<text x="100" y="113.8">the Queensland Government</text>
</g>
<g font-size="4.2" fill="#373435">
<text x="100.6" y="267.2">APPROVED AS OFFICIAL TRAFFIC SIGN</text>
<text x="174.7" y="285.6">A</text>
<text x="180.5" y="285.6">B</text>
<text x="186.9" y="285.6">C</text>
<text x="192.8" y="285.6">D</text>
</g>
<g font-size="3.9" fill="#373435">
<text x="21.1" y="213.4">Colour Legend</text>
<text x="124.2" y="213.4">Note: * Helvetica bold or equivalent</text>
</g>
<g font-size="3.5" fill="#373435">
<text x="109.1" y="43.2">a</text>
<text x="193" y="45.5">r</text>
<text x="192.7" y="52.8">v</text>
<text x="29" y="58">d</text>
<text x="192.8" y="61.4">s</text>
<text x="192.8" y="68.7">u</text>
<text x="192.8" y="76.7">s</text>
<text x="17.4" y="84.7">b</text>
<text x="192.8" y="84.1">u</text>
<text x="192.8" y="91.8">t</text>
<text x="192.8" y="98.3">q</text>
<text x="195.9" y="101.7">p</text>
<text x="192.7" y="107.5">m*</text>
<text x="192.8" y="104.1">o</text>
<text x="24" y="110.3">f</text>
<text x="29" y="113.3">c</text>
<text x="192.7" y="113.3">m*</text>
<text x="192.7" y="109.9">n</text>
<text x="23.1" y="117.7">e</text>
<text x="192.7" y="117.6">k</text>
<text x="43.3" y="124.2">g</text>
<text x="71" y="124.2">h</text>
<text x="174.9" y="124.2">g</text>
<text x="31.1" y="223.6">Black (legend, border and crest)</text>
<text x="31.1" y="233.4">Retroreflective white (background)</text>
<text x="21.6" y="267.9">Department of Transport and Main Roads</text>
<text x="17.7" y="271.8">Infrastructure Management &amp; Delivery Division</text>
<text x="16.7" y="280.6">Designed</text>
<text x="42.7" y="280.6">Checked</text>
<text x="69.7" y="280.6">Scale</text>
<text x="98.5" y="281.3">PRINCIPAL ENGINEER</text>
<text x="154.7" y="276.2">11/02/21</text>
<text x="157.4" y="281.2">Date</text>
<text x="17" y="284.8">TV 04/97</text>
<text x="42.8" y="284.8">DJ 02/21</text>
<text x="69.7" y="285.2">Not to Scale</text>
<text x="98.5" y="284.8">(Traffic Engineering)</text>
</g>
<g font-size="3.4" fill="#373435">
<text x="28.7" y="154.9">a</text>
<text x="39.8" y="154.9">b</text>
<text x="49.7" y="154.9">c</text>
<text x="57.7" y="154.8">d</text>
<text x="66" y="154.8">e</text>
<text x="74.8" y="154.9">f</text>
<text x="83.7" y="154.9">g</text>
<text x="93.5" y="154.9">h</text>
<text x="103.2" y="154.9">k</text>
<text x="111.6" y="154.9">m</text>
<text x="119.9" y="154.9">n</text>
<text x="127.6" y="154.9">o</text>
<text x="135.3" y="154.9">p</text>
<text x="144.9" y="154.9">r</text>
<text x="153.8" y="154.9">q</text>
<text x="163.5" y="154.9">s</text>
<text x="174.9" y="154.9">t</text>
<text x="184.1" y="154.9">u</text>
<text x="192.7" y="154.9">v</text>
<text x="20.1" y="159.5">A</text>
<text x="25.9" y="159.6">2800</text>
<text x="37" y="159.6">1300</text>
<text x="48.7" y="159.6">15</text>
<text x="56.8" y="159.4">45</text>
<text x="65.1" y="159.4">85</text>
<text x="72.5" y="159.6">200</text>
<text x="81.8" y="159.6">400</text>
<text x="91.6" y="159.6">613</text>
<text x="101.2" y="159.6">100</text>
<text x="111.1" y="159.6">60</text>
<text x="119" y="159.6">40</text>
<text x="126.7" y="159.6">60</text>
<text x="134.4" y="159.6">30</text>
<text x="142.6" y="159.6">200</text>
<text x="152.9" y="159.6">80</text>
<text x="160.3" y="159.6">160D</text>
<text x="171.3" y="159.6">160C</text>
<text x="182.2" y="159.6">120</text>
<text x="190.8" y="159.6">150</text>
<text x="20.1" y="164.2">B</text>
<text x="25.9" y="164.2">3700</text>
<text x="37" y="164.2">1750</text>
<text x="48.7" y="164.2">20</text>
<text x="56.8" y="164.1">60</text>
<text x="64.3" y="164.1">113</text>
<text x="72.5" y="164.2">266</text>
<text x="81.8" y="164.2">530</text>
<text x="91.6" y="164.2">815</text>
<text x="101.2" y="164.2">134</text>
<text x="111.1" y="164.2">80</text>
<text x="119" y="164.2">50</text>
<text x="126.7" y="164.2">80</text>
<text x="134.4" y="164.2">40</text>
<text x="142.6" y="164.2">200</text>
<text x="151.9" y="164.2">106</text>
<text x="160.3" y="164.2">220D</text>
<text x="171.3" y="164.2">220C</text>
<text x="182.2" y="164.2">160</text>
<text x="190.8" y="164.2">200</text>
</g>
</svg>
